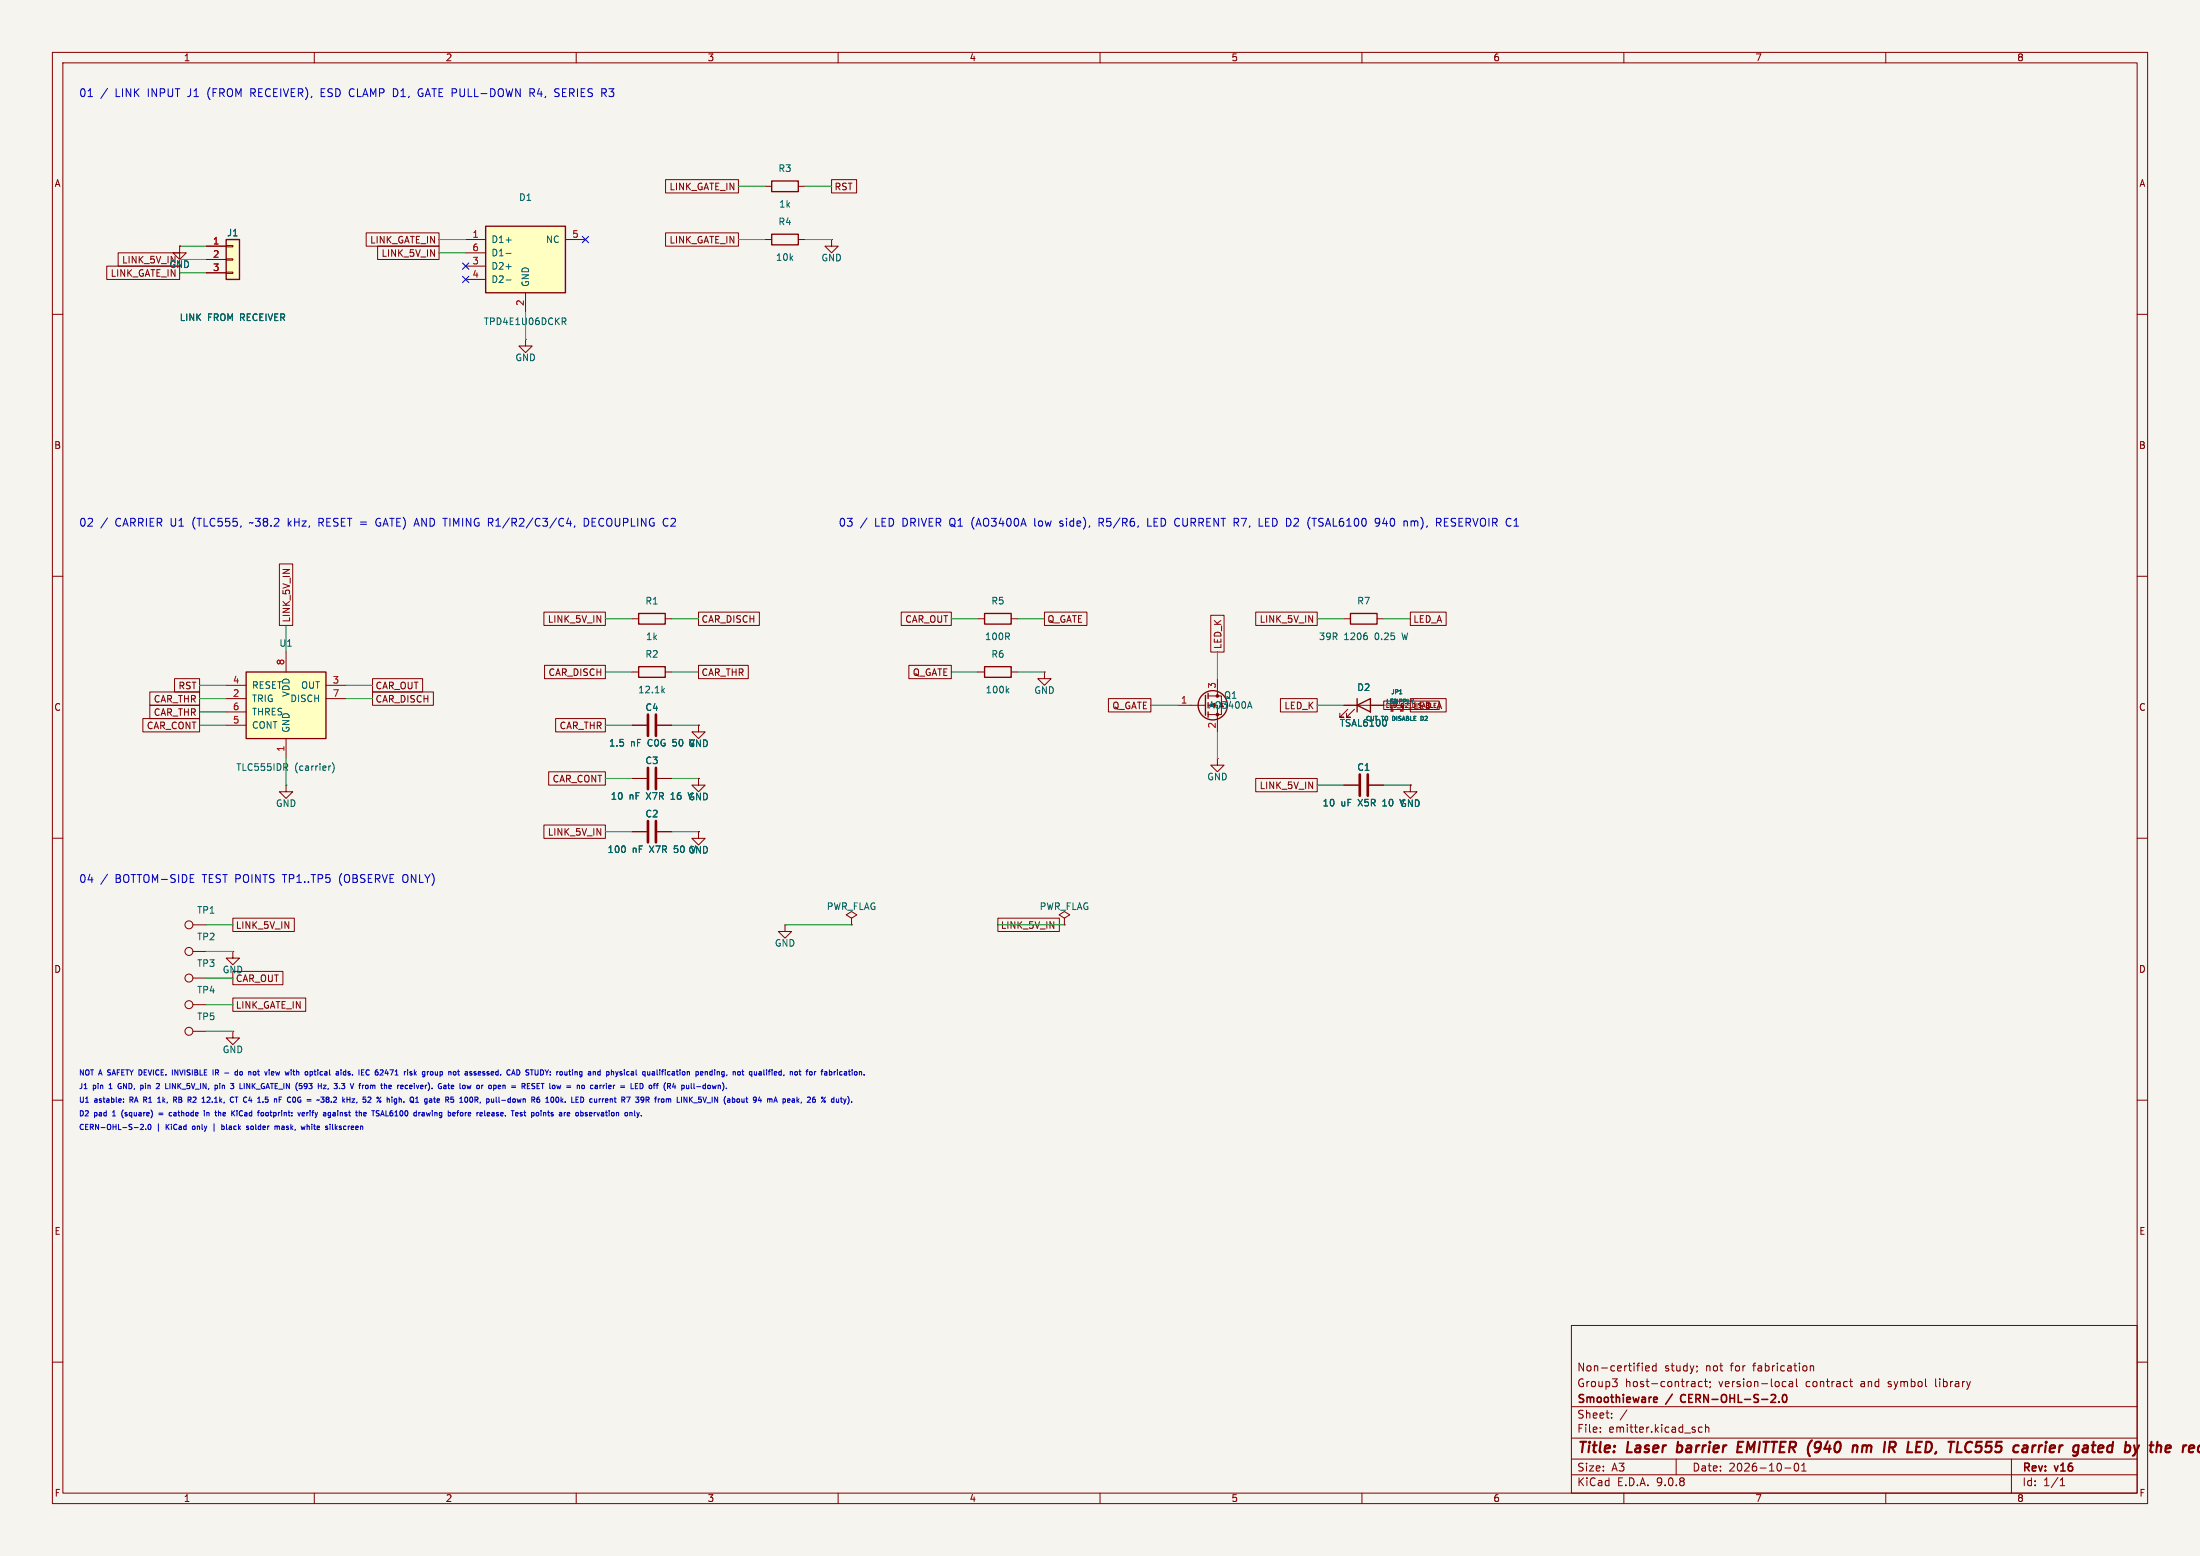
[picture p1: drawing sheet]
<svg xmlns="http://www.w3.org/2000/svg" width="420mm" height="297mm" viewBox="0 0 420 297" stroke-linecap="round" stroke-linejoin="round" font-family="sans-serif">
<path d="M0 0h420v297h-420z" fill="#f5f4ef" stroke="#f5f4ef" stroke-width=".19"/>
<g fill="none" stroke="#840000" stroke-width=".19">
<path d="M10 10h400v277h-400zM12 12h396v273h-396zM60 10v2M110 10v2M160 10v2M210 10v2M260 10v2M310 10v2M360 10v2M146 45.7h1.3M152.4 45.7h1.3M158.7 45.7v1.3h1.3l-1.3 1.3-1.2-1.3h1.2"/>
<path d="M158.7 45.7h.1M10 60h2M408 60h2M10 110h2M186.7 118.1h1.3M193 118.1h1.3M408 110h2M120.6 138.4h2.8M125.5 138.4h2.8M186.7 128.3h1.3M193 128.3h1.3M199.4 128.3v1.2h1.3l-1.3 1.3-1.3-1.3h1.3"/>
<path d="M199.4 128.3h.1M10 160h2M120.6 158.8h2.8M120.6 148.6h2.8M125.5 158.8h2.8M125.5 148.6h2.8M133.3 158.8v1.2h1.3l-1.3 1.3-1.2-1.3h1.2M133.3 158.8h.1M408 160h2M162.6 175.3l1-.7-1-.6-1.1 .6 1.1 .7v1.2M162.6 176.5h.1M44.4 196.9v1.2h1.3l-1.3 1.3-1.2-1.3h1.2"/>
<path d="M44.4 196.9h.1M44.4 181.6v1.3h1.3l-1.3 1.3-1.2-1.3h1.2M44.4 181.6h.1M10 210h2M408 210h2M300 253h108v32h-108zM10 260h2M300 278.5h108M300 274.5h108M300 268.5h108M305.5 273.2v.2M305.5 272.5v.1"/>
<path d="M307.7 270.5v.2M307.7 269.8v.1M307.8 263.2h.9l-.5 .6M308.6 263.8l.1 .2-.1 .6M310.6 269.1l-1.3 1.9M313.5 260.2v.1M313.5 260.7v1M314.2 261.2l.7-.2-.1-.2-.4-.1-.2 .2v.7h.6M316.2 260.8l-.5-.1-.3 .3 .2 .6h.6M316.2 260.2v1.5M320 278.5v3M323.4 263.7l.2 .2v.8"/>
<path d="M323.6 264.6l-.5 .1M323.6 264l-.5 .1M323.9 260.8v.1M324 261.6l-.1 .3M324.9 263.8l-.4-.1-.3 .3 .2 .6h.5M324.9 272.5l-.4-.1-.3 .3 .2 .6h.5M325.4 263.7h.5M325.6 263.2v1.3l.3 .2M325.6 272.5l.2-.1 .4 .1v.9M325.6 271.9v1.5M326.4 263.8v.1M326.5 264.6l-.1 .3"/>
<path d="M340.4 264.6h.5M340.4 263.8h.5M341.6 263.8h.6v.9M342.2 264l-.5 .1a.29 .29 0 0 0-.2 .3 .29 .29 0 0 0 .2 .3l.5-.1M342.7 279.4a.81 .81 0 0 0 .3 1.4l.2-.2 .2-.4-.2-.8M342.9 263.2v1.3l.3 .2M343.9 279.7l.5-.4v1.5M345.6 260.8l.2-.1 .4 .1v.9M345.6 260.7v1M353.1 263.7h.6M353.3 263.2v1.3l.4 .2M384 278.5v6.5"/>
<path d="M408 260h2M60 285v2M110 285v2M160 285v2M210 285v2M260 285v2M300 281.5h108M310 285v2M340.7 280.2h1.2M343.9 280.8h.9M360 285v2M393.3 283.6h.9"/>
<path d="M393.3 282.5l.4-.4v1.5"/>
</g>
<g fill="none" stroke="#840000" stroke-width=".4">
<path d="M320.1 277.1l.2 .1M320.3 275.2l-.2 2M331.8 276.2h.6M332.8 275.2h-.9l-.3 2h1M354.1 275.9l.4 .1 .1 .2-.1 1M355.6 275.9l-.2 1.3M356.2 275.9l-.6 .2M359.9 275.2l-.3 2M361.9 275.6l-.3-.4h-.8l-.2 2M368.3 275.2h-.5l-.3 2 .8-.1M376.2 275.2l.3 .2M376.3 277l-.4 .2"/>
<path d="M377.1 277l.1 .1M389.3 275.9l-.2 1.3M389.9 275.9l-.4 .1-.2 .3M400.7 276l.6-.1 .2 .1v.3l-.9 .2M401.3 277.1l-.5 .1M411.8 276.1a.49 .49 0 0 1 .8 .1l-.1 1M411.9 275.2l-.3 2M418.1 276h.7M418.7 277.1l-.6 .1M418.9 276.3l-1 .2"/>
</g>
<path d="M315.9 266.7l.4 .1 .1 .2-.7 .2M316.3 267.6l-.4 .1M321 266.4l-.2 .4 .2 .7M338 267.7h1M338.9 266.3v.5M339.6 267.5v.2M340.4 266.3l.2-.1a.8 .8 0 0 1 .5 .7 .8 .8 0 0 1-.5 .8l-.2-.2-.1-.4z" fill="none" stroke="#840000" stroke-width=".3"/>
<path d="M147.3 44.7h5.1v2h-5.1zM188 117.1h5v2h-5zM188 127.3h5v2h-5z" fill="none" stroke="#840000" stroke-width=".25"/>
<path d="M192.2 131.8l.4 .4M192.6 131.4l-.5 .5" fill="none" stroke="#006464" stroke-width=".19"/>
<path d="M123.7 136.4v4.1M125.2 136.4v4.1M123.7 146.6v4M123.7 156.7v4.1M125.2 146.6v4M125.2 156.7v4.1" fill="none" stroke="#840000" stroke-width=".51"/>
<path d="M47 128.3h15.2v12.7h-15.2z" fill="#ffffc2"/>
<path d="M121.9 117.1h5.1v2h-5.1zM47 128.3h15.2v12.7h-15.2zM121.9 127.3h5.1v2h-5.1zM259.1 134.6l2.5-1.2v2.5zM259.1 133.4v2.5" fill="none" stroke="#840000" stroke-width=".25"/>
<g fill="none" stroke="#840000" stroke-width=".19">
<path d="M120.6 118.1h1.3M127 118.1h1.3M43.2 130.8h3.8M43.2 133.4h3.8M43.2 135.9h3.8M43.2 138.4h3.8M54.6 124.5v3.8M62.2 130.8h3.8M62.2 133.4h3.8M120.6 128.3h1.3M127 128.3h1.3M133.3 138.4v1.3h1.3l-1.3 1.3-1.2-1.3h1.2"/>
<path d="M133.3 138.4h.1M256.5 134.6h7.7M257.3 135.4l-1.5 1.5h.7h-.7v-.8M258.6 135.4l-1.6 1.5h.8h-.8v-.8M54.6 149.9v1.2h1.3l-1.3 1.3-1.3-1.3h1.3M54.6 149.9h.1M54.6 141v3.8M133.3 148.6v1.3h1.3l-1.3 1.2-1.2-1.2h1.2M133.3 148.6h.1M36.8 196.9h2.6M36.8 191.8h2.6M36.8 186.7h2.6"/>
<path d="M36.8 181.6h2.6"/>
<circle cx="36.1" cy="186.7" r=".76"/>
<circle cx="36.1" cy="181.6" r=".76"/>
<circle cx="36.1" cy="191.8" r=".76"/>
<circle cx="36.1" cy="196.8" r=".76"/>
</g>
<path d="M126.5 131.8l.3 .4M126.8 131.4l-.4 .5M264.7 138.1l-.1 .4M54.5 146.4l.4 .6M54.9 145.9v.4M63.1 146.2l-.2 .1M63.4 145.6a1.46 1.46 0 0 1 0 1.9" fill="none" stroke="#006464" stroke-width=".19"/>
<path d="M43.2 45.7h2.5v7.6h-2.5z" fill="#ffffc2"/>
<path d="M43.2 45.7h2.5v7.6h-2.5z" fill="none" stroke="#840000" stroke-width=".25"/>
<path d="M34.3 47v1.3h1.3l-1.3 1.2-1.3-1.2h1.3M34.3 47h.1M39.4 47h3.8M39.4 49.5h3.8M39.4 52.1h3.8M43.2 46.9h1.2v.2h-1.2zM43.2 49.4h1.2v.3h-1.2zM43.2 51.9h1.2v.3h-1.2z" fill="none" stroke="#840000" stroke-width=".19"/>
<path d="M92.7 43.2h15.2v12.7h-15.2z" fill="#ffffc2"/>
<g fill="none" stroke="#840000" stroke-width=".25">
<path d="M147.3 34.5h5.1v2.1h-5.1zM92.7 43.2h15.2v12.7h-15.2zM257.8 117.1h5.1v2h-5.1zM230.1 132.7v3.8M230.6 132.3v1.1M230.6 135.9v1"/>
<circle cx="231.5" cy="134.6" r="2.79"/>
</g>
<g fill="none" stroke="#840000" stroke-width=".19">
<path d="M127.1 34.3h13.9v2.5h-13.9zM146 35.6h1.3M152.4 35.6h1.3M158.7 34.3h4.8v2.5h-4.8zM20.4 50.8h13.9v2.5h-13.9zM22.6 48.3h11.7v2.5h-11.7zM34.3 47h.1M39.4 47h3.8M39.4 49.5h3.8M39.4 52.1h3.8M69.9 44.4h13.9v2.6h-13.9zM72.1 47h11.7v2.5h-11.7z"/>
<path d="M88.9 45.7h3.8M88.9 48.3h3.8M88.9 50.8h3.8M88.9 53.3h3.8M100.3 55.9v3.8M107.9 45.7h3.9M127.1 44.4h13.9v2.6h-13.9zM100.3 64.8v1.2h1.3l-1.3 1.3-1.2-1.3h1.2M100.3 64.8h.1M53.3 107.6h2.6v11.8h-2.6zM103.8 116.8h11.8v2.6h-11.8zM133.3 116.8h11.7v2.6h-11.7z"/>
<path d="M172.1 116.8h9.5v2.6h-9.5zM199.4 116.8h8.1v2.6h-8.1zM231.1 117.4h2.6v7.1h-2.6zM239.7 116.8h11.8v2.6h-11.8zM256.5 118.1h1.3M262.9 118.1h1.3M269.2 116.8h6.9v2.6h-6.9zM27.3 137.2h10.8v2.5h-10.8zM28.6 132.1h9.5v2.5h-9.5zM28.6 134.6h9.5v2.6h-9.5zM33.3 129.5h4.8v2.6h-4.8zM71.1 132.1h11.6v2.5h-11.6z"/>
<path d="M71.1 129.5h9.6v2.6h-9.6zM104 127h11.6v2.5h-11.6zM106.1 137.2h9.5v2.5h-9.5zM120.6 138.4h2.8M125.5 138.4h2.8M133.3 127h9.5v2.5h-9.5zM133.3 138.4h.1M173.5 127h8.1v2.5h-8.1zM211.6 133.3h8.1v2.6h-8.1zM224.8 134.6h5.3M230.6 132.8h2.6v3.6h-2.6M230.6 134.6h1.8v5.1"/>
<path d="M232.4 129.5v3.3M244.4 133.3h7.1v2.6h-7.1zM256.5 134.6h2.6M261.6 134.6h2.6M264.2 133.8h10.6v1.6h-10.6zM269.2 133.3h6.9v2.6h-6.9zM103.8 157.5h11.8v2.5h-11.8zM104.7 147.3h10.9v2.6h-10.9zM120.6 148.6h2.8M120.6 158.8h2.8M125.5 148.6h2.8M125.5 158.8h2.8"/>
<path d="M133.3 148.6h.1M133.3 158.8h.1M232.4 144.8v1.3h1.3l-1.3 1.2-1.3-1.2h1.3M232.4 144.8h.1M239.7 148.6h11.8v2.5h-11.8zM256.5 149.9h2.8M261.4 149.9h2.8M269.2 149.9v1.2h1.3l-1.3 1.3-1.2-1.3h1.2M269.2 149.9h.1M36.8 176.5h2.6M44.4 175.3h11.8v2.5h-11.8zM149.9 176.5v1.3h1.2l-1.2 1.3-1.3-1.3h1.3"/>
<path d="M149.9 176.5h.1M190.5 175.3h11.7v2.5h-11.7zM203.2 175.3l1-.7-1-.6-1 .6 1 .7v1.2M203.2 176.5h.1M44.4 185.4h9.6v2.6h-9.6zM44.4 190.5h14v2.5h-14z"/>
<circle cx="36.1" cy="176.5" r=".76"/>
</g>
<path d="M96.6 45.8h1M96.6 48.4h1M96.6 50.9h1M96.6 53.4h1M107.3 60.7h.5l.2 .2-.1 .4-.6 .1M107.6 61.4l.4 .6M238.6 133.9l.4 1.3M261 121.4v.6M264.7 138.1l-.1 .4M267.2 132.4h.4M271.6 136.8l-.3-.1v.8h.3" fill="none" stroke="#006464" stroke-width=".19"/>
<path d="M259.6 147.8v4.1M261.1 147.8v4.1" fill="none" stroke="#840000" stroke-width=".51"/>
<g fill="#840000" stroke="#840000" stroke-width=".19">
<circle cx="232.4" cy="132.8" r=".25"/>
<circle cx="232.4" cy="136.4" r=".25"/>
</g>
<g fill="none" stroke="#009600" stroke-width=".19">
<path d="M141 35.6h5M153.7 35.6h5M34.3 52.1h5.1M34.3 47h5.1M34.3 49.5h5.1M83.8 45.7h5.1M83.8 48.3h5.1M100.3 59.7v5.1M141 45.7h5M153.7 45.7h5M54.6 119.4v5.1M115.6 118.1h5"/>
<path d="M128.3 118.1h5M181.6 118.1h5.1M194.3 118.1h5.1M251.5 118.1h5M264.2 118.1h5M38.1 130.8h5.1M38.1 133.4h5.1M38.1 138.4h5.1M38.1 135.9h5.1M66 130.8h5.1M66 133.4h5.1M115.6 128.3h5"/>
<path d="M115.6 138.4h5M128.3 128.3h5M128.3 138.4h5M181.6 128.3h5.1M194.3 128.3h5.1M219.7 134.6h5.1M232.4 124.5v5M232.4 139.7v5.1M251.5 134.6h5M54.6 144.8v5.1M115.6 148.6h5M115.6 158.8h5"/>
<path d="M128.3 148.6h5M128.3 158.8h5M251.5 149.9h5M264.2 149.9h5M39.4 176.5h5M149.9 176.5h12.7M190.5 176.5h12.7M39.4 181.6h5M39.4 191.8h5M39.4 196.9h5M39.4 186.7h5"/>
</g>
<path d="M88.3 52.7l1.2 1.2M88.3 50.2l1.2 1.2M89.5 52.7l-1.2 1.2M89.5 50.2l-1.2 1.2M111.2 45.1l1.2 1.2M112.4 45.1l-1.2 1.2" fill="none" stroke="#000084" stroke-width=".19"/>
<g fill="none" stroke="#0000c2" stroke-width=".19">
<path d="M16.8 18.4h.9M20.5 16.9l-1.3 1.9M61.3 17.7h.5M62 16.9h-.7v1.5h.7M79.8 17.8a.61 .61 0 0 0 .7 .6M80.5 16.9a.59 .59 0 0 0-.7 .7M101.2 17.7h.7l.1-.3v-.3l-.3-.2h-.5v1.5M101.5 17.7l.5 .7M106.2 17.7l.4 .1 .1 .4-.2 .2h-.4M106.2 16.9l.5 .1M20.5 98.9l-1.3 1.9M60.9 99.7h.6"/>
<path d="M61.5 98.9h-.6v1.5M72.2 98.9a.81 .81 0 0 0-.5 .8 .81 .81 0 0 0 .5 .7M108.5 98.9l-.3 1h.9M108.9 99.4v1M111.5 98.9a.76 .76 0 0 1 .9 .8 .76 .76 0 0 1-.9 .7zM127.5 99v.1M165.5 98.9l-1.3 1.9M202.4 99.5v.4M209.8 99.7h.6M210.4 98.9h-.6v1.5M219.1 98.9v1.5h.7M250.5 98.9h.8"/>
<path d="M262.6 99.1l.2-.2 .5 .2a.99 .99 0 0 1-.3 1.3h-.3M263.4 99.6l-.3 .3-.5-.2M268.6 99.5l.1 .9M269.4 99.4v1M269.6 99.4l-.2 .2M274.2 98.9h.6l.3 .3-.1 .5h-.8M274.6 99.7l.5 .7M275.7 99.7h.5M276.5 98.9h-.8v1.5h.8M109.7 100.4l-.1 .3M127.5 100.3v.1M202.3 100.4h.2"/>
<path d="M240.4 100.4h.7M20.5 166.9l-1.3 1.9M77 167.2v1M22.6 206.9v.8M23.3 212.3v.7M23.6 210.3v.1M23.6 209.8v.1M26.8 214.7l.4-.1 .2 .3-.6 .7h.6M26.9 207.1v1M26.9 207.8h.2M27.1 207.1l-.2 .1M27.8 215.5v.1"/>
<path d="M28.3 214.7l.2-.1a.49 .49 0 0 1 .3 .5 .49 .49 0 0 1-.4 .5l-.2-.4zM29.9 206.9l.3-.1 .2 .2M30.1 210.4h.6M30.1 209.7l.3-.3v1M30.3 212.5h.8M30.3 212.8h.8M30.4 207.1l-.6 .7h.6M31.6 207.8h.5M32.4 206.8v1M32.8 212.4l-.3-.1-.2 .2 .1 .5h.4M32.9 204.2v1M33.1 209.9h.5l.1-.4-.6-.1v1"/>
<path d="M33.4 209.9l.3 .5M36.1 209.9l.4 .5M36.4 209.5v.3M36.8 215v.5M39 212v.1M39 212.3v.7M39.5 212.3v.7M39.9 212.4h-.4M39.9 209.4l-.4 .1M40.1 209.8l-.6 .6h.6M40.7 204.2v1M40.9 214.5v1.4"/>
<path d="M41.1 204.7h.4M41.1 207.1l.4 .2v.4l-.4 .1M41.5 204.2h-.4v1M41.7 212.4l.3-.1 .1 .2M41.7 212v1M42 206.8v.1M42 207.1v.7M42.3 215l.3-.1 .2 .2-.1 .5h-.4M42.3 214.6v1M42.9 204.8h.8M44.1 209.5h.5M44.6 210.3l-.5 .1"/>
<path d="M44.9 209.4h.5M45 205.2h.3M45 204.6h.3M45.1 209.4v1M45.2 212v.1M45.2 212.3v.7M45.3 204.2v1M46 204.5l-.2 .2v.3l.2 .2M47.1 207.8v-1l.6 1M47.4 215l-.2-.1-.1 .2v.1l.3 .1v.3h-.3M47.9 215v.5M48.3 205l.2 .2 .3-.1"/>
<path d="M48.8 204.6l-.3-.1-.2 .2M50.1 212.3l.2 .2v.3l-.2 .2M50.7 209.4h.4M50.7 209.8l.4 .1M50.8 212.4v.6M51.1 210.3l-.4 .1M52.1 204.5l-.3 .2 .1 .5h.2M52.3 204.8l-.5 .1M52.5 215l.3-.1 .1 .2M52.9 215.1l.2-.2 .2 .1v.6M52.9 215.1v.5M55.9 204.5h.4"/>
<path d="M56.1 204.2v.9l.2 .1M56.9 212.3l.2 .7 .2-.7M56.9 210.3l.3 .1M57.3 209.4l-.4 .1M57.7 212.7l.4-.1v-.2l-.3-.1-.1 .2v.5h.4M58.1 207.8h.2M58.2 214.9l-.1 .7-.2-.5M58.4 206.8l-.3 .2v.3l.3 .1M58.6 212.3v.7M58.6 214.6v1M58.8 212.3l-.2 .2M58.9 214.9l-.3 .1"/>
<path d="M59.6 204.6v.5M60 204.5h.3M60.1 204.2v.9l.2 .1M61 209.9l-.2 .1M61.2 209.4h.7l-.4 .4M61.7 207.1h.5l-.5 .7h.5M62.3 209.7l-.1-.1 .2-.2 .4 .1v.2M62.7 207.8l-.1 .1M62.8 212.3l.3 .1M63 214.6v.1M63 214.9v.7M63.1 213h-.3"/>
<path d="M63.1 212.3v.8l-.2 .2M63.2 210.3v.1M63.5 214.6v.9l.1 .1M63.9 212.3l-.3 .1M63.9 212.6l-.4 .2 .1 .2h.3M65.2 206.8h.6l-.3 .4M65.6 207.2l.2 .2v.2l-.2 .2M66 204.6l-.3-.1-.2 .2 .1 .5h.4M66 204.2v1M66.4 205.2h.1M66.6 204.5l-.2 .2 .2 .2M68.1 210.4v.1"/>
<path d="M69.2 207.1v.7M69.4 212.7l.5-.1v-.2l-.3-.1-.2 .2 .1 .5h.4M69.5 207.1l-.3 .2M70.2 204.2l.3 .1M70.5 205.1l-.3 .1M72.1 209.4l.1 .1-.1 .2M72.7 209.4l-.7 1M72.8 212.7h.4M73 212l.3 1M74.4 204.2h.7M75.3 210.7h.3M75.6 209.7l-.4 .2 .1 .4 .3 .1"/>
<path d="M79.1 206.8v.1M79.1 207.1v.7M79.1 204.2v1M79.2 204.8l.3 .4M79.5 204.5l-.4 .4M81.4 212.3l.2 .7 .2-.5 .2 .5M82 209.8h.4v.6M82.4 210l-.4 .2 .1 .2h.3M83.5 205.1l-.3 .1M83.5 204.5v.7M84 204.5v1M84 205.2h.1"/>
<path d="M84.1 204.5l-.1 .1M85.1 209.9h.4M85.3 209.9l.4 .5M85.5 207.1h.4M85.5 209.4h-.4v1M85.8 207.8h.1M86.1 207.5l.5-.1v-.2l-.3-.1-.2 .2 .1 .5h.4M87.5 204.2v.9M87.9 212.4h.4v.6l-.4-.1zM88.8 204.6h.4v.6M89 209.4a.53 .53 0 0 1 .3 .5 .53 .53 0 0 1-.3 .5M89.2 204.8l-.4 .2 .1 .2h.3"/>
<path d="M89.8 209.5l-.1 .3 .1 .6M91.2 207.1l.3 .2v.4l-.3 .1M92.5 204.6l-.2-.1-.2 .2 .1 .1 .3 .1v.3h-.4M93.4 212.4l.1 .2-.5 .1M93.9 212.4h.4v.6M94.3 212.6l-.4 .2 .1 .2h.3M94.6 207.2v.6M95.2 207.1l-.1 .2v.4l.1 .1M95.6 207.4l-.5 .1M97.1 209.7l.3 .1M97.4 210.4h-.3M97.4 209.4v1"/>
<path d="M97.7 207.3h.7M97.7 207.6h.7M98.2 209.7l-.3 .2v.4l.3 .1M100 212.3h.4M100.1 206.9l-.4-.1v1M100.1 212.9l.3 .1M101 204.3h-.6a.42 .42 0 0 0 .5 .5l.1 .1M101 205l-.2 .2h-.4M101.1 206.8h-.4v1M101.6 207.2l.4 .2 .1 .2-.2 .2h-.4M101.6 206.9h.5M103 206.8h-.5v1"/>
<path d="M103.3 206.8h.6M103.6 206.8v1M105.2 213h.3M105.2 209.5l.2-.1a.49 .49 0 0 1 .3 .5 .49 .49 0 0 1-.4 .5l-.2-.4zM105.5 212.3l-.3 .2 .3 .2M106.2 209.5l.1-.1a.49 .49 0 0 1 .4 .5 .49 .49 0 0 1-.5 .5l-.1-.4zM109.1 210.4h.5M109.9 212.5l.2-.2 .3 .2-.1 .5h-.2l-.2-.2M110 209.9h.3M110.4 209.4h-.4v1h.4M110.7 205.1l.3 .1M110.7 205.5h.3"/>
<path d="M110.9 212v1M110.9 213h.1M111 212.3l-.1 .1M111 204.5l-.3 .1M112.9 207.1l.3 .1M113.2 207.8h-.3M113.6 207.5v.3M114 212.3l.2 .7 .2-.7M114.4 209.7v.7M114.7 209.7l-.3 .2M115 209.7v.7M115.2 209.7l-.2 .2"/>
<path d="M115.4 207.1l-.2 .1M115.8 206.8v.1M115.8 207.1v.7M115.9 204.5l.4 .2-.1 .4-.3 .1M116.7 204.6h.4v.6M116.7 204.2v1M118.5 207.3h.7M118.5 207.6h.7M118.7 209.9h.4M119.1 209.4h-.4v1M120.5 204.6h.4l.1 .6M121 204.8l-.5 .2 .1 .2h.4"/>
<path d="M122.4 212.9v.1M124 207.2h.4l-.1 .6-.3-.1zM125 209.7h.3M125.1 206.8l-.2 .1v.9M125.2 209.4l-.1 .1v.9M125.7 206.8l-.3 .1v.9M127 206.7a1.18 1.18 0 0 0 0 1.4M127 204.2v.1M127 204.5v.7M127.8 209.7l.3 .2v.5M127.9 204.6l-.3-.1-.2 .2 .1 .5h.4M130.4 207.1l.2 .2v.3l-.2 .2"/>
<path d="M131.6 209.4v1M131.8 209.8l.4 .6M132.2 209.4l-.6 .6M133 207.4h.8M135 210.5h.7M136 209.4v1M136.4 210.4v-1l.6 1M136.4 204.2v.1M136.4 204.5v.7M136.9 204.6h.4v.6M136.9 204.5v.7M137.1 207.1v.7"/>
<path d="M137.4 207.1l-.3 .1M138.2 204.6l-.2-.1-.2 .2 .1 .5h.3M138.2 204.5v.8l-.1 .2h-.3M144.8 210.1h.6M144.9 204.6h.4v.6M145.2 209.7v.7M145.3 204.8l-.4 .2 .1 .2h.3M145.8 204.2v.9l.2 .1M148.7 205l.2 .2h.2M149.1 204.6l-.2-.1-.2 .2M149.1 204.2v1M150.5 209.7l.3 .1v.2l-.5 .1"/>
<path d="M150.8 210.4h-.3M151.2 209.8h.4M151.7 210l-.5 .2 .1 .2h.4M154.6 209.5h-.5M154.7 209.8l-.6 .6h.6M155.8 204.5l-.2 .1M156.7 204.5h.4M157.1 204.2l-.2 .1v.9M157.4 210.1l.2 .2-.2 .1M157.6 209.4l-.8 1M160.7 204.5l-.4 .2v.4l.4 .1M161.9 209.3a1.18 1.18 0 0 1 0 1.4"/>
<path d="M162.6 210.3v.1M163.2 204.6l.2-.1 .2 .2-.1 .5h-.3"/>
<circle cx="72.6" cy="210.3" r=".14"/>
</g>
<g font-size="2.8" fill="#840000">
<text x="301" y="277.9">Title:</text>
<text x="310.6" y="277.9">Laser</text>
<text x="321" y="277.9">barrier</text>
<text x="333.3" y="277.9">EMITTER (940</text>
<text x="356.9" y="277.9">nm</text>
<text x="363.7" y="277.9">IR</text>
<text x="369" y="277.9">LED,</text>
<text x="377.7" y="277.9">TLC555</text>
<text x="390.9" y="277.9">carrier</text>
<text x="403.1" y="277.9">gated</text>
<text x="413.7" y="277.9">by</text>
<text x="419.4" y="277.9">th</text>
</g>
<g font-size="2.1" fill="#0000c2">
<text x="15" y="18.7">01</text>
<text x="22" y="18.7">LINK</text>
<text x="28.3" y="18.7">INPUT</text>
<text x="36.1" y="18.7">J1</text>
<text x="40" y="18.7">(FROM</text>
<text x="48.4" y="18.7">RECEIVER),</text>
<text x="62" y="18.7">ESD CLAMP D1,</text>
<text x="81" y="18.7">GATE PULL-DOWN</text>
<text x="102.6" y="18.7">R4,</text>
<text x="107.5" y="18.7">SERIES R3</text>
<text x="15" y="100.7">02</text>
<text x="22" y="100.7">CARRIER U1</text>
<text x="37" y="100.7">(TLC555,</text>
<text x="48.1" y="100.7">~38.2</text>
<text x="55.5" y="100.7">kHz,</text>
<text x="61.5" y="100.7">RESET =</text>
<text x="72.8" y="100.7">GATE) AND TIMING R1/R2/C3/C4,</text>
<text x="113.1" y="100.7">DECOUPLING</text>
<text x="128.4" y="100.7">C2</text>
<text x="160" y="100.7">03</text>
<text x="167" y="100.7">LED DRIVER Q1</text>
<text x="185.9" y="100.7">(AO3400A</text>
<text x="198" y="100.7">low</text>
<text x="203" y="100.7">side),</text>
<text x="210.6" y="100.7">R5/R6,</text>
<text x="220.1" y="100.7">LED CURRENT R7,</text>
<text x="241.8" y="100.7">LED D2</text>
<text x="251.4" y="100.7">(TSAL6100</text>
<text x="264.5" y="100.7">940</text>
<text x="270.1" y="100.7">nm),</text>
<text x="276.5" y="100.7">RESERVOIR C1</text>
<text x="15" y="168.7">04</text>
<text x="22" y="168.7">BOTTOM-SIDE</text>
<text x="38.8" y="168.7">TEST POINTS TP1..TP5</text>
<text x="65.3" y="168.7">(OBSERVE</text>
<text x="77.6" y="168.7">ONLY)</text>
</g>
<g font-size="2.1" fill="#840000">
<text x="301" y="262">Non-certified</text>
<text x="317.7" y="262">study;</text>
<text x="325.7" y="262">not</text>
<text x="330.5" y="262">for</text>
<text x="335" y="262">fabrication</text>
<text x="301" y="268.2">Smoothieware</text>
<text x="301" y="265">Group3</text>
<text x="310.2" y="265">host-contract;</text>
<text x="318.2" y="268.2">/</text>
<text x="321.5" y="268.2">CERN-OHL-S-2.0</text>
<text x="328.2" y="265">version-local</text>
<text x="344.9" y="265">contract</text>
<text x="355.5" y="265">and</text>
<text x="360.8" y="265">symbol</text>
<text x="370" y="265">library</text>
<text x="301" y="273.7">File:</text>
<text x="301" y="271">Sheet:</text>
<text x="307.1" y="273.7">emitter.kicad_sch</text>
<text x="301" y="281.1">Size:</text>
<text x="307.6" y="281.1">A3</text>
<text x="323" y="281.1">Date:</text>
<text x="330" y="281.1">2026-10-01</text>
<text x="386" y="281.3">Rev:</text>
<text x="392.4" y="281.3">v16</text>
<text x="301" y="283.9">KiCad</text>
<text x="308.7" y="283.9">E.D.A.</text>
<text x="316.3" y="283.9">9.0.8</text>
<text x="386" y="283.9">Id:</text>
<text x="390.1" y="283.9">1/1</text>
</g>
<g font-size="1.8" fill="#840000">
<text x="35" y="11.9">1</text>
<text x="85" y="11.9">2</text>
<text x="135" y="11.9">3</text>
<text x="185" y="11.9">4</text>
<text x="235" y="11.9">5</text>
<text x="285" y="11.9">6</text>
<text x="335" y="11.9">7</text>
<text x="385" y="11.9">8</text>
<text x="10.3" y="35.9">A</text>
<text x="408.3" y="35.9">A</text>
<text x="127.7" y="36.5">LINK_GATE_IN</text>
<text x="159.2" y="36.5">RST</text>
<text x="70.6" y="46.7">LINK_GATE_IN</text>
<text x="127.7" y="46.7">LINK_GATE_IN</text>
<text x="21" y="53">LINK_GATE_IN</text>
<text x="23.2" y="50.5">LINK_5V_IN</text>
<text x="72.7" y="49.2">LINK_5V_IN</text>
<text x="10.3" y="85.9">B</text>
<text x="408.2" y="85.9">B</text>
<text x="55.6" y="118.9" transform="rotate(-90 55.6 118.9)">LINK_5V_IN</text>
<text x="104.5" y="119.1">LINK_5V_IN</text>
<text x="133.8" y="119.1">CAR_DISCH</text>
<text x="172.7" y="119.1">CAR_OUT</text>
<text x="199.9" y="119.1">Q_GATE</text>
<text x="240.4" y="119.1">LINK_5V_IN</text>
<text x="269.7" y="119.1">LED_A</text>
<text x="233.4" y="124" transform="rotate(-90 233.4 124)">LED_K</text>
<text x="34" y="131.8">RST</text>
<text x="71.6" y="131.8">CAR_OUT</text>
<text x="104.6" y="129.2">CAR_DISCH</text>
<text x="133.8" y="129.2">CAR_THR</text>
<text x="174.2" y="129.2">Q_GATE</text>
<text x="10.3" y="135.9">C</text>
<text x="29.3" y="134.3">CAR_THR</text>
<text x="29.3" y="136.8">CAR_THR</text>
<text x="71.6" y="134.3">CAR_DISCH</text>
<text x="212.3" y="135.6">Q_GATE</text>
<text x="245.1" y="135.6">LED_K</text>
<text x="269.7" y="135.6">LED_A</text>
<text x="408.2" y="135.9">C</text>
<text x="27.9" y="139.4">CAR_CONT</text>
<text x="106.7" y="139.4">CAR_THR</text>
<text x="105.4" y="149.5">CAR_CONT</text>
<text x="240.4" y="150.8">LINK_5V_IN</text>
<text x="104.5" y="159.7">LINK_5V_IN</text>
<text x="44.9" y="177.5">LINK_5V_IN</text>
<text x="191" y="177.5">LINK_5V_IN</text>
<text x="10.3" y="185.9">D</text>
<text x="42.4" y="186">GND</text>
<text x="408.2" y="185.9">D</text>
<text x="44.9" y="187.6">CAR_OUT</text>
<text x="44.9" y="192.7">LINK_GATE_IN</text>
<text x="10.3" y="235.9">E</text>
<text x="408.3" y="235.9">E</text>
<text x="10.3" y="285.9">F</text>
<text x="35" y="286.9">1</text>
<text x="85" y="286.9">2</text>
<text x="135" y="286.9">3</text>
<text x="185" y="286.9">4</text>
<text x="235" y="286.9">5</text>
<text x="285" y="286.9">6</text>
<text x="335" y="286.9">7</text>
<text x="385" y="286.9">8</text>
<text x="408.3" y="285.9">F</text>
</g>
<g font-size="1.8" fill="#006464">
<text x="148.5" y="33">R3</text>
<text x="99" y="38.5">D1</text>
<text x="148.6" y="39.8">1k</text>
<text x="43.3" y="45.3">J1</text>
<text x="93.7" y="46.6">D1+</text>
<text x="104.1" y="46.6">NC</text>
<text x="148.5" y="43.2">R4</text>
<text x="32.3" y="51.4">GND</text>
<text x="93.7" y="49.1">D1-</text>
<text x="93.7" y="51.7">D2+</text>
<text x="148" y="50">10k</text>
<text x="156.7" y="50.1">GND</text>
<text x="93.7" y="54.2">D2-</text>
<text x="101.2" y="54.9" transform="rotate(-90 101.2 54.9)">GND</text>
<text x="34.2" y="61.5">LINK</text>
<text x="39.6" y="61.5">FROM RECEIVER</text>
<text x="92.3" y="62.2">TPD4E1U06DCKR</text>
<text x="98.3" y="69.1">GND</text>
<text x="123.1" y="115.6">R1</text>
<text x="189.2" y="115.6">R5</text>
<text x="259" y="115.6">R7</text>
<text x="53.2" y="123.6">U1</text>
<text x="123.1" y="125.7">R2</text>
<text x="123.2" y="122.4">1k</text>
<text x="187.9" y="122.4">100R</text>
<text x="189.2" y="125.7">R6</text>
<text x="251.7" y="122.4">39R</text>
<text x="256.6" y="122.4">1206</text>
<text x="262.6" y="122.4">0.25</text>
<text x="268" y="122.4">W</text>
<text x="48" y="131.7">RESET</text>
<text x="57.4" y="131.7">OUT</text>
<text x="48" y="134.2">TRIG</text>
<text x="48" y="136.8">THRES</text>
<text x="55.3" y="134.2">DISCH</text>
<text x="55.5" y="133.1" transform="rotate(-90 55.5 133.1)">VDD</text>
<text x="121.7" y="132.5">12.1k</text>
<text x="123.1" y="135.9">C4</text>
<text x="188.1" y="132.5">100k</text>
<text x="197.4" y="132.6">GND</text>
<text x="230.7" y="135.5">AO3400A</text>
<text x="233.6" y="133.6">Q1</text>
<text x="259" y="132.1">D2</text>
<text x="48" y="139.3">CONT</text>
<text x="55.5" y="140" transform="rotate(-90 55.5 140)">GND</text>
<text x="116.2" y="142.7">1.5</text>
<text x="120.4" y="142.7">nF</text>
<text x="123.8" y="142.7">C0G</text>
<text x="128.7" y="142.7">50 GND</text>
<text x="132.3" y="142.7">V</text>
<text x="255.7" y="138.9">TSAL6100</text>
<text x="45" y="147.3">TLC555IDR</text>
<text x="56.2" y="147.3">(carrier)</text>
<text x="123.1" y="146.1">C3</text>
<text x="230.4" y="149.1">GND</text>
<text x="259" y="147.3">C1</text>
<text x="52.6" y="154.2">GND</text>
<text x="116.5" y="152.9">10</text>
<text x="120.1" y="152.9">nF</text>
<text x="123.5" y="152.9">X7R</text>
<text x="128.4" y="152.9">16 GND</text>
<text x="131.9" y="152.9">V</text>
<text x="252.4" y="154.1">10</text>
<text x="256" y="154.1">uF</text>
<text x="259.4" y="154.1">X5R</text>
<text x="264.2" y="154.1">10 GND</text>
<text x="267.8" y="154.1">V</text>
<text x="123.1" y="156.2">C2</text>
<text x="115.9" y="163">100</text>
<text x="120.7" y="163">nF</text>
<text x="124.1" y="163">X7R</text>
<text x="129" y="163">50 GND</text>
<text x="132.5" y="163">V</text>
<text x="157.7" y="173.9">PWR_FLAG</text>
<text x="198.4" y="173.9">PWR_FLAG</text>
<text x="37.5" y="179.7">TP2</text>
<text x="37.5" y="174.6">TP1</text>
<text x="37.5" y="184.8">TP3</text>
<text x="147.8" y="180.9">GND</text>
<text x="37.5" y="189.8">TP4</text>
<text x="37.5" y="194.9">TP5</text>
<text x="42.4" y="201.2">GND</text>
</g>
<g font-size="1.8" fill="#a90000">
<text x="40.6" y="46.7">1</text>
<text x="90.1" y="45.5">1</text>
<text x="109.1" y="45.5">5</text>
<text x="40.6" y="49.3">2</text>
<text x="40.6" y="51.8">3</text>
<text x="90.1" y="48">6</text>
<text x="90.1" y="50.5">3</text>
<text x="90.1" y="53.1">4</text>
<text x="100.1" y="58.5" transform="rotate(-90 100.1 58.5)">2</text>
<text x="44.4" y="130.6">4</text>
<text x="54.4" y="127.1" transform="rotate(-90 54.4 127.1)">8</text>
<text x="63.4" y="130.6">3</text>
<text x="232.2" y="131.5" transform="rotate(-90 232.2 131.5)">3</text>
<text x="44.4" y="133.1">2</text>
<text x="44.4" y="135.6">6</text>
<text x="63.4" y="133.1">7</text>
<text x="225.4" y="134.4">1</text>
<text x="44.4" y="138.2">5</text>
<text x="54.4" y="143.6" transform="rotate(-90 54.4 143.6)">1</text>
<text x="232.2" y="139.1" transform="rotate(-90 232.2 139.1)">2</text>
</g>
<g font-size="1.4" fill="#0000c2">
<text x="15" y="208.1">J1</text>
<text x="15" y="205.5">NOT A SAFETY DEVICE.</text>
<text x="17.7" y="208.1">pin</text>
<text x="21" y="208.1">1</text>
<text x="23" y="208.1">GND,</text>
<text x="27.6" y="208.1">pin</text>
<text x="30.9" y="208.1">2</text>
<text x="32.8" y="208.1">LINK_5V_IN,</text>
<text x="33.6" y="205.5">INVISIBLE</text>
<text x="41.6" y="205.5">IR</text>
<text x="42.5" y="208.1">pin</text>
<text x="44.1" y="205.5">-</text>
<text x="45.8" y="208.1">3</text>
<text x="46.4" y="205.5">do</text>
<text x="47.8" y="208.1">LINK_GATE_IN</text>
<text x="49.2" y="205.5">not</text>
<text x="52.6" y="205.5">view</text>
<text x="56.8" y="205.5">with</text>
<text x="58.7" y="208.1">(593</text>
<text x="60.8" y="205.5">optical</text>
<text x="63.3" y="208.1">Hz,</text>
<text x="66.6" y="208.1">3.3</text>
<text x="66.9" y="205.5">aids.</text>
<text x="70" y="208.1">V from</text>
<text x="71.5" y="205.5">IEC</text>
<text x="74.9" y="205.5">62471</text>
<text x="76.3" y="208.1">the</text>
<text x="79.7" y="208.1">receiver).</text>
<text x="80.7" y="205.5">risk</text>
<text x="84.4" y="205.5">group</text>
<text x="87.8" y="208.1">Gate</text>
<text x="89.7" y="205.5">not</text>
<text x="92.1" y="208.1">low</text>
<text x="93.1" y="205.5">assessed.</text>
<text x="95.6" y="208.1">or</text>
<text x="98.1" y="208.1">open</text>
<text x="101.4" y="205.5">CAD STUDY:</text>
<text x="102.7" y="208.1">=</text>
<text x="105" y="208.1">RESET low</text>
<text x="111.4" y="205.5">routing</text>
<text x="114" y="208.1">=</text>
<text x="116.3" y="208.1">no</text>
<text x="117.7" y="205.5">and</text>
<text x="119.1" y="208.1">carrier</text>
<text x="121.4" y="205.5">physical</text>
<text x="125.1" y="208.1">=</text>
<text x="127.3" y="208.1">LED</text>
<text x="128.6" y="205.5">qualification</text>
<text x="131.1" y="208.1">off</text>
<text x="134.1" y="208.1">(R4</text>
<text x="137.8" y="208.1">pull-down).</text>
<text x="139" y="205.5">pending,</text>
<text x="146.3" y="205.5">not</text>
<text x="149.7" y="205.5">qualified,</text>
<text x="157.7" y="205.5">not</text>
<text x="161.1" y="205.5">for</text>
<text x="164.2" y="205.5">fabrication.</text>
<text x="15" y="210.7">U1</text>
<text x="15" y="213.3">D2</text>
<text x="15" y="215.9">CERN-OHL-S-2.0</text>
<text x="18" y="213.3">pad</text>
<text x="18" y="210.7">astable:</text>
<text x="21.7" y="213.3">1</text>
<text x="23.7" y="213.3">(square)</text>
<text x="25" y="210.7">RA R1</text>
<text x="29.9" y="215.9">|</text>
<text x="30.8" y="210.7">1k,</text>
<text x="31.9" y="215.9">KiCad</text>
<text x="33.3" y="213.3">cathode</text>
<text x="34.1" y="210.7">RB</text>
<text x="37.1" y="210.7">R2</text>
<text x="37.2" y="215.9">only</text>
<text x="40.1" y="210.7">12.1k,</text>
<text x="40.2" y="213.3">in</text>
<text x="42.6" y="213.3">the</text>
<text x="43.3" y="215.9">black</text>
<text x="45.7" y="210.7">CT C4</text>
<text x="46" y="213.3">KiCad</text>
<text x="48.3" y="215.9">solder</text>
<text x="51.3" y="213.3">footprint:</text>
<text x="51.5" y="210.7">1.5</text>
<text x="53.9" y="215.9">mask,</text>
<text x="54.9" y="210.7">nF</text>
<text x="57.7" y="210.7">C0G</text>
<text x="59.2" y="213.3">verify</text>
<text x="59.3" y="215.9">white</text>
<text x="61.6" y="210.7">=</text>
<text x="63.9" y="210.7">~38.2</text>
<text x="64.2" y="215.9">silkscreen</text>
<text x="64.3" y="213.3">against</text>
<text x="69" y="210.7">kHz,</text>
<text x="70.8" y="213.3">the</text>
<text x="73.1" y="210.7">52</text>
<text x="74.1" y="213.3">TSAL6100</text>
<text x="76" y="210.7">% high.</text>
<text x="82.3" y="213.3">drawing</text>
<text x="82.9" y="210.7">Q1</text>
<text x="85.9" y="210.7">gate</text>
<text x="89.1" y="213.3">before</text>
<text x="90.2" y="210.7">R5</text>
<text x="93.1" y="210.7">100R,</text>
<text x="94.8" y="213.3">release.</text>
<text x="98.5" y="210.7">pull-down</text>
<text x="101.8" y="213.3">Test</text>
<text x="105.8" y="213.3">points</text>
<text x="107.4" y="210.7">R6</text>
<text x="110.3" y="210.7">100k.</text>
<text x="111.4" y="213.3">are</text>
<text x="114.8" y="213.3">observation</text>
<text x="115.5" y="210.7">LED</text>
<text x="119.2" y="210.7">current</text>
<text x="125.6" y="210.7">R7</text>
<text x="128.6" y="210.7">39R</text>
<text x="132.5" y="210.7">from</text>
<text x="136.9" y="210.7">LINK_5V_IN</text>
<text x="146.1" y="210.7">(about</text>
<text x="152" y="210.7">94</text>
<text x="154.9" y="210.7">mA</text>
<text x="158.1" y="210.7">peak,</text>
</g>
<g font-size="1.1" fill="#006464">
<text x="260.6" y="137.8">CUT</text>
<text x="263.8" y="137.8">TO</text>
<text x="264.5" y="134.4">LED</text>
<text x="265.2" y="134.4">SUPPLY</text>
<text x="265.5" y="132.7">JP1</text>
<text x="266.1" y="137.8">DISABLE</text>
<text x="271.8" y="137.8">D2</text>
</g>
<g font-size="1.1" fill="#a90000">
<text x="264.5" y="135.3">LED_D2_DISABLE</text>
<text x="265.2" y="136.1">1</text>
<text x="267.1" y="136.1">2</text>
</g>
</svg>
